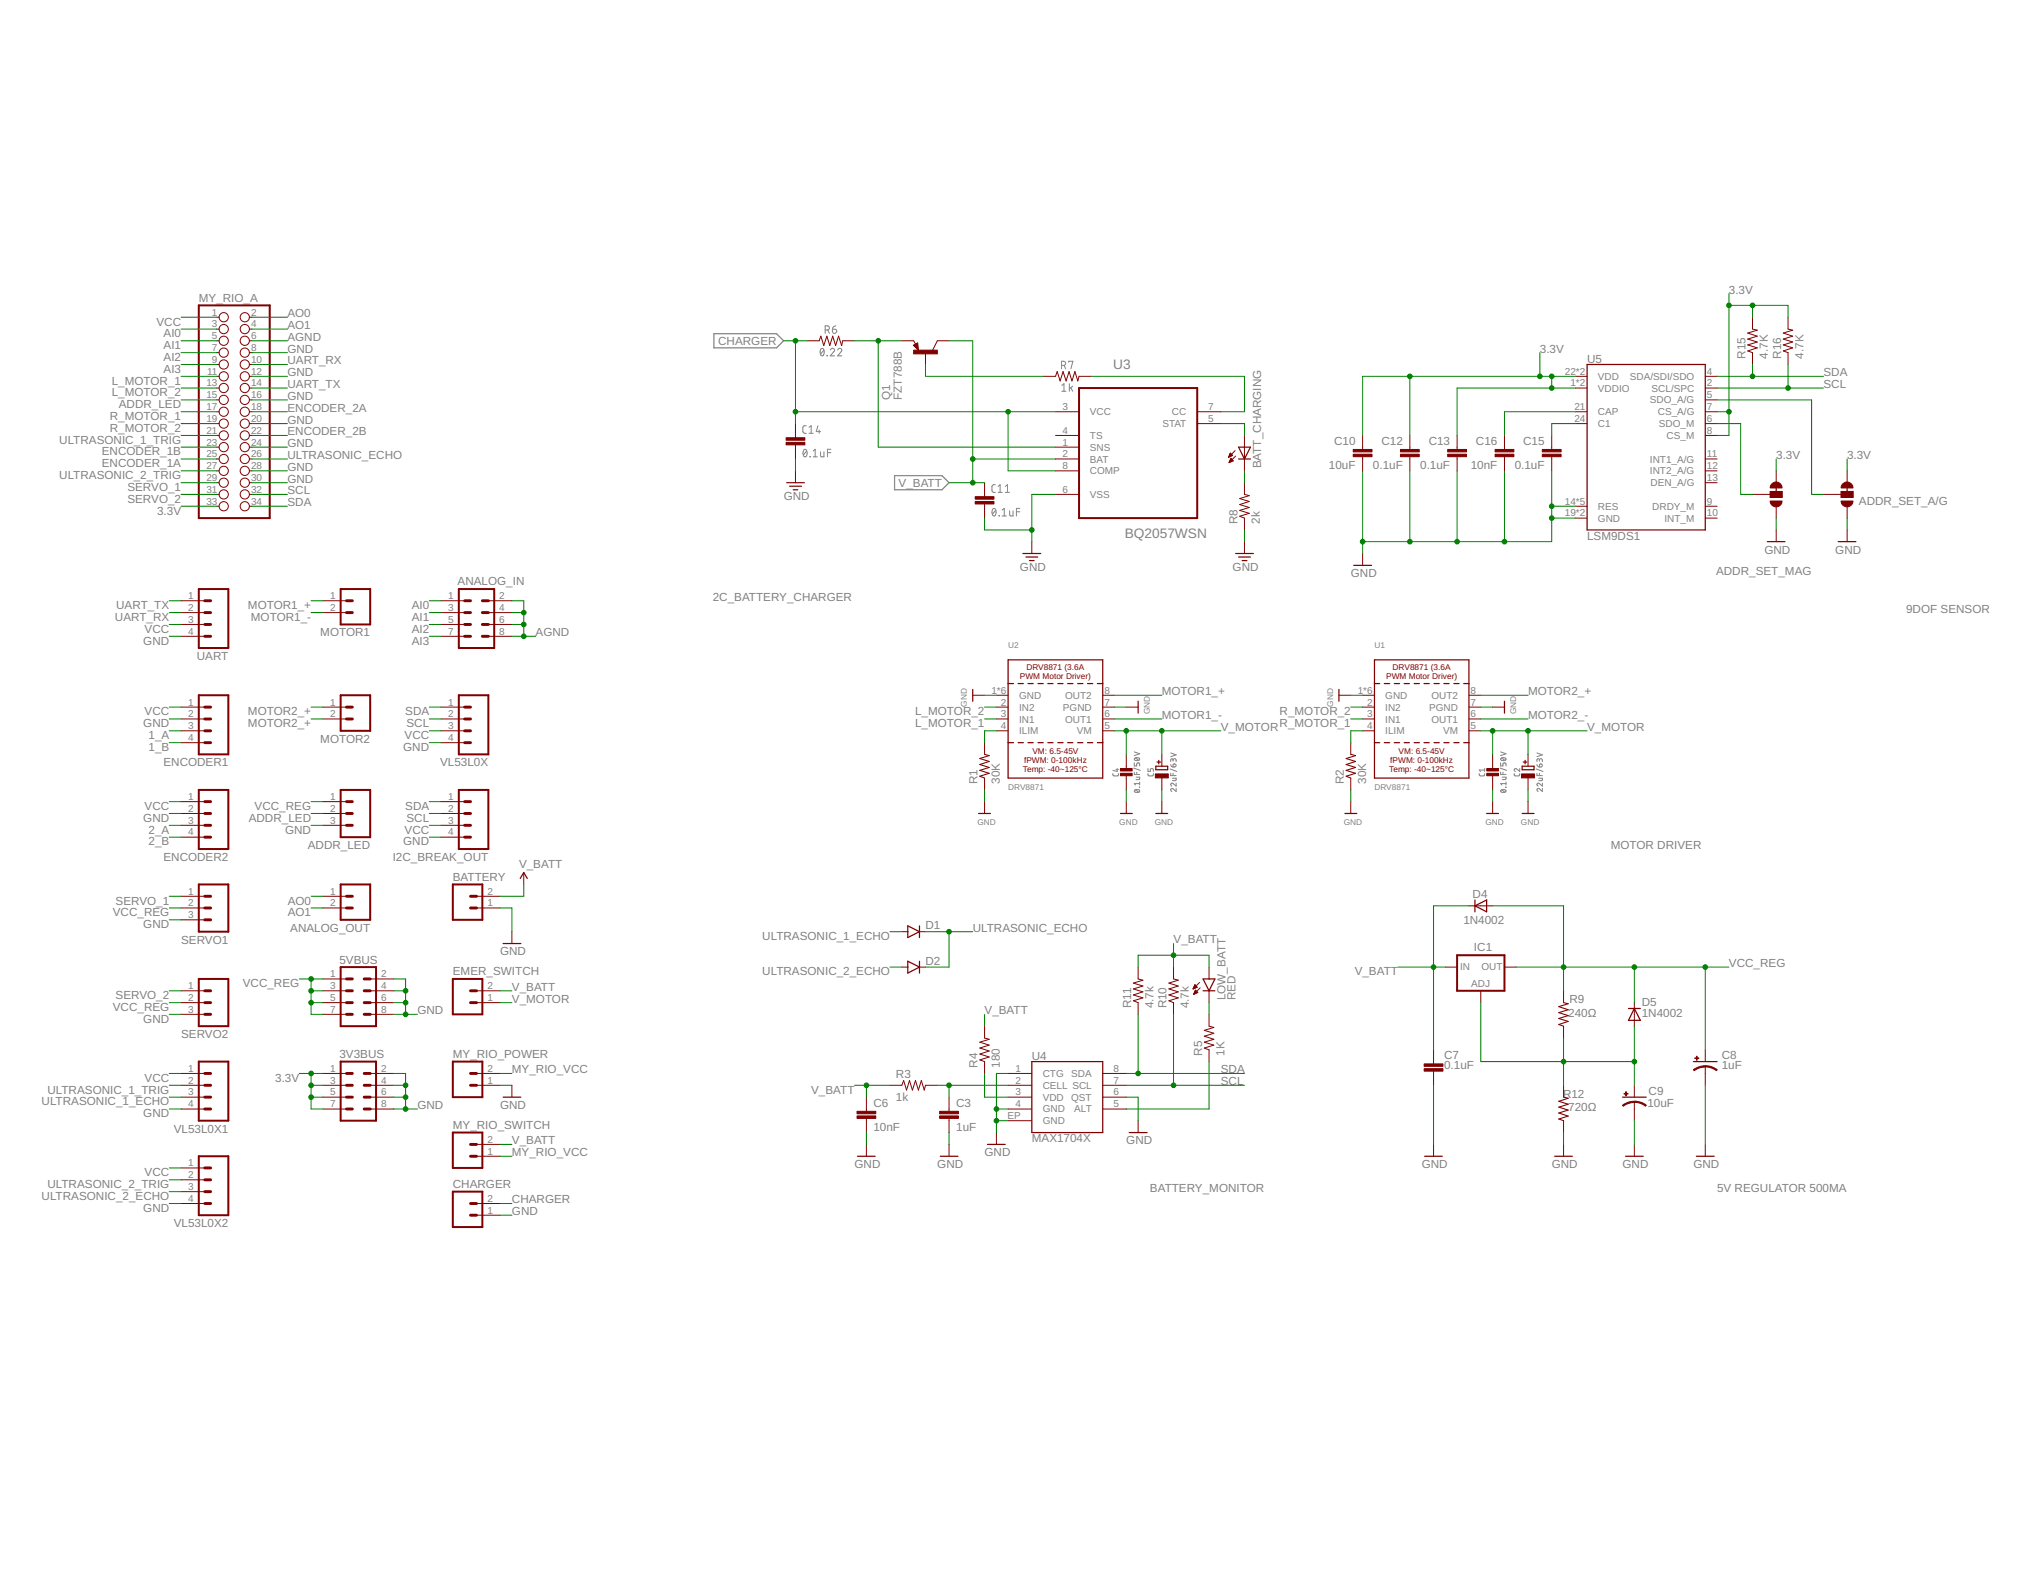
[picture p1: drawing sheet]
<svg xmlns="http://www.w3.org/2000/svg" width="279mm" height="216mm" viewBox="0 0 279 216" stroke-linecap="round" stroke-linejoin="round" font-family="sans-serif">
<g fill="none" stroke="#808080" stroke-width=".14">
<path d="M110.9 58.5l-.3 .1-.2 .2 .1 .7 .4 .1M111.3 59.6h.6M111.3 58.8l.3-.3v1.1M112.5 58.5l-.2 .9h.6M112.7 59.1v.5M112.9 48l.2-.1a.63 .63 0 0 1 0 1 .66 .66 0 0 1-.2-.9zM113.3 48.1l-.4 .6M113.5 45.4h.3a.29 .29 0 0 0 .3-.3 .29 .29 0 0 0-.3-.3h-.3v1M113.8 48.9h.1M113.9 45.4l.2 .4M114.2 48.1a.28 .28 0 0 1 .4-.2 .28 .28 0 0 1 .1 .5l-.5 .5h.6M114.5 45.3h.4a.29 .29 0 0 1 .2 .3 .29 .29 0 0 1-.3 .2 .29 .29 0 0 1-.3-.2z"/>
<path d="M115 44.8a.47 .47 0 0 0-.5 .5M115.2 48.1a.28 .28 0 0 1 .4-.2 .28 .28 0 0 1 .1 .5l-.5 .5h.6M146 50.2h.5a.29 .29 0 0 0 .1-.3 .29 .29 0 0 0-.3-.2h-.3v1M146.1 53l.3-.2v1M146.1 53.8h.5M146.4 50.2l.2 .5M147 49.8v-.1h.6l-.3 1M147.1 52.8v1M147.3 53.3l.3 .5M147.6 53.1l-.5 .4M110.6 61.8h.1a.6 .6 0 0 1 0 1 .66 .66 0 0 1-.1-1zM111 62l-.5 .6"/>
<path d="M111.4 62.8h.1zM111.9 62.8h.5M111.9 62l.2-.2v1M112.9 62.1v.6l.2 .1h.2v-.7M113.8 62.3h.5M114.3 61.8h-.5v1M136.6 70l.2-.1a.63 .63 0 0 1 0 1.1 .64 .64 0 0 1-.2-1zM136.9 66.7h-.3l-.1 .2v.7l.4 .1M137 70.1l-.5 .6M137.3 67.7h.6M137.3 66.9l.3-.2v1M137.4 70.9l.1 .1z"/>
<path d="M137.9 71h.6M137.9 70.1l.3-.2v1.1M138.3 67.7h.6M138.3 66.9l.3-.2v1M138.9 70.3v.5l.2 .2h.3v-.7M139.8 70.4h.5M140.3 69.9h-.5v1.1M153.1 106.4v.2l.2 .1h.5l.1-.3M153.5 105.8h.4M153.7 105.7v.4l-.6-.2M156 105.6l.9 .3M156 104.9v.4h.4v-.3l.1-.1 .3 .1v.3"/>
<path d="M156 106.2v.3h.8M156 103.4l.8 .3-.8 .2M156.1 108.7a.4 .4 0 0 1 .4-.1 .4 .4 0 0 1 .3 .3 .4 .4 0 0 1-.4 .1 .4 .4 0 0 1-.3-.3zM156.1 104.3a.4 .4 0 0 1 .4-.1 .4 .4 0 0 1 .3 .3 .4 .4 0 0 1-.4 .1 .4 .4 0 0 1-.3-.3zM156.2 108.6l.4 .3M156.2 104.2l.4 .4M156.3 106.9h.5l-.1 .3h-.4M156.4 106.2v.3M156.7 108.3h.1M156.8 107.5v.4M156.8 107.8h-.8l.2 .1M157.9 106.4v.2l.2 .1h.5l.1-.3"/>
<path d="M157.9 105.7v.4h.3l.1-.3 .1-.1 .2 .1 .1 .3M161 105.7l.9 .4M161.1 105.1v.3l.3 .1M161.1 106.3v.4h.7M161.1 103.5l.7 .3-.7 .3M161.3 107h.5l-.1 .3-.4 .1M161.4 104.5a.21 .21 0 0 1 .2-.2 .21 .21 0 0 1 .2 .2v.2M161.4 104.7v-.3l-.2-.1-.1 .1v.3M161.4 106.3v.4M161.4 105.1a.21 .21 0 0 1 .4 .1 .21 .21 0 0 1-.2 .3h-.2zM161.8 108.4v.4l-.4-.3a.2 .2 0 0 0-.3 .1 .2 .2 0 0 0 .1 .2M161.8 107.7v.4l-.4-.3a.2 .2 0 0 0-.3 0 .2 .2 0 0 0 .1 .3"/>
<path d="M203.5 106.4v.2l.2 .1h.5v-.3M204.2 105.7v.4M204.2 105.9h-.7l.2 .2M206.4 105.6l.9 .3M206.4 104.9v.4h.4v-.3l.1-.1 .3 .1v.3M206.4 106.2v.3h.8M206.4 103.4l.8 .3-.8 .2M206.5 108.7a.4 .4 0 0 1 .4-.1 .4 .4 0 0 1 .3 .3 .4 .4 0 0 1-.4 .1 .4 .4 0 0 1-.3-.3zM206.5 104.3a.4 .4 0 0 1 .4-.1 .4 .4 0 0 1 .3 .3 .4 .4 0 0 1-.4 .1 .4 .4 0 0 1-.3-.3zM206.6 108.6l.4 .3M206.6 104.2l.4 .4M206.7 106.9h.5l-.1 .3h-.4"/>
<path d="M206.8 106.2v.3M207.1 108.3h.1M207.2 107.8h-.8l.2 .1M207.2 107.5v.4M208.3 106.4v.2l.2 .1h.5l.1-.3M209.1 105.7v.4l-.5-.4a.2 .2 0 0 0-.3 .1 .2 .2 0 0 0 .2 .3M211.3 105.7l1 .4M211.4 105.1l.1 .3 .3 .1M211.4 106.3v.4h.8M211.4 103.5l.8 .3-.8 .3M211.7 107h.5v.3l-.5 .1M211.8 104.5v-.1a.2 .2 0 0 1 .2-.1 .2 .2 0 0 1 .2 .2v.2"/>
<path d="M211.8 104.7v-.3l-.2-.1-.1 .1-.1 .3M211.8 106.3v.4M211.8 105.1a.21 .21 0 0 1 .3 .1 .21 .21 0 0 1-.1 .3h-.2zM212.2 108.4v.4l-.4-.3a.21 .21 0 0 0-.4 0 .21 .21 0 0 0 .2 .3M212.2 107.7v.4l-.4-.3a.2 .2 0 0 0-.4 0 .2 .2 0 0 0 .2 .3"/>
</g>
<path d="M98.2 45.9h8.6l1 1-1 .9h-8.6zM123.1 65.4h6.5l1 1-1 1h-6.5z" fill="none" stroke="#808080" stroke-width=".17"/>
<g fill="none" stroke="#800000" stroke-width=".28">
<path d="M27.3 42h9.8v29.2h-9.8zM148.4 53.4h16.3v17.8h-16.3zM27.3 81h4.1v8.1h-4.1zM27.3 95.6h4.1v8.1h-4.1zM46.9 95.6h4v4.9h-4zM46.9 81h4v4.9h-4zM63.1 95.6h4.1v8.1h-4.1zM63.1 81h4.9v8.1h-4.9zM27.3 108.6h4.1v8.2h-4.1zM46.9 108.6h4v6.5h-4zM63.1 108.6h4.1v8.2h-4.1zM27.3 121.6h4.1v6.5h-4.1z"/>
<path d="M27.3 134.6h4.1v6.5h-4.1zM46.9 121.6h4v4.9h-4zM46.9 133h4.8v8.1h-4.8zM62.3 121.6h4.1v4.9h-4.1zM62.3 134.6h4.1v4.9h-4.1zM200.4 131.4h6.6v4.8h-6.6zM27.3 146h4.1v8.1h-4.1zM27.3 159h4.1v8.1h-4.1zM46.9 146h4.8v8.1h-4.8zM62.3 146h4.1v4.9h-4.1zM62.3 155.7h4.1v4.9h-4.1zM62.3 163.9h4.1v4.8h-4.1z"/>
</g>
<g fill="none" stroke="#800000" stroke-width=".14">
<path d="M29.8 43.6h.3M29.8 45.3h.3M29.8 46.9h.3M29.8 48.5h.3M29.8 50.1h.3M29.8 51.8h.3M29.8 53.4h.3M29.8 55h.3M29.8 56.6h.3M29.8 58.3h.3M29.8 59.9h.3M34.3 43.6h.4"/>
<path d="M34.3 45.3h.4M34.3 46.9h.4M34.3 48.5h.4M34.3 50.1h.4M34.3 51.8h.4M34.3 53.4h.4M34.3 55h.4M34.3 56.6h.4M34.3 58.3h.4M34.3 59.9h.4M109.4 58.3v1.9M111.1 46.9h1.6l.2-.7 .4 1.3 .4-1.3 .5 1.3 .4-1.3 .4 1.3 .4-1.3 .4 1.3 .1-.6h1.7"/>
<path d="M124.1 46.9h1.6l.3 .4M125.6 47.5l.6-.3 .2 1zM127.3 48.5v1.6M130.6 46.9h-1.7l-.6 1.3M143.6 51.8h1.6l.2-.7 .4 1.3 .4-1.3 .5 1.3 .4-1.3 .4 1.3 .4-1.3 .4 1.3 .1-.6h1.7M145.2 56.6h3.2M145.2 59.9h3.2M164.7 56.6h3.3M164.7 58.3h3.3M171.2 59.9v4.8M187.5 59.9v1.9M194 59.9v1.9"/>
<path d="M200.4 59.9v1.9M207 59.9v1.9M213.5 59.9v1.9M216.7 51.8h1.6M216.7 53.4h1.6M216.7 56.6h1.6M216.7 58.3h1.6M234.6 51.8h1.6M234.6 53.4h1.6M234.6 55h1.6M234.6 56.6h1.6M234.6 58.3h1.6"/>
<path d="M234.6 59.9h1.6M241.1 43.6v1.7l.6 .1-1.3 .4 1.3 .4-1.3 .4 1.3 .4-1.3 .4 1.3 .4-1.3 .5 .7 .2v1.6M246 43.6v1.7l.6 .1-1.3 .4 1.3 .4-1.3 .4 1.3 .4-1.3 .4 1.3 .4-1.3 .5 .7 .2v1.6M29.8 61.5h.3M29.8 63.1h.3M29.8 64.7h.3M29.8 66.4h.3M29.8 68h.3M29.8 69.6h.3M34.3 61.5h.4M34.3 63.1h.4M34.3 64.7h.4"/>
<path d="M34.3 66.4h.4M34.3 68h.4M34.3 69.6h.4M109.4 61.2v1.9M109.4 64.7v1.7M135.4 66.4v1.9M135.4 69.3v1.9M141.9 74.5v1.6M145.2 61.5h3.2M145.2 63.1h3.2M145.2 64.7h3.2M145.2 68h3.2"/>
<path d="M169 62.9h.1M169 62.8h.2M169.1 62.7h.3M169.1 62.7h.4M169.1 63.6h.1M169.1 62.6h.4M169.1 63.5h.2M169.2 62.5h.3M169.2 63.5h.3M169.2 62.5h.2M169.2 63.4h.4M169.2 62.4h.1"/>
<path d="M169.2 63.3h.4M169.2 62.3l.4 .3-.6 .3zM169.2 62.3h.1M169.2 63.2h.3M169.3 63.2h.2M169.3 63.1h.1M169.3 63l-.2 .6M169.3 63l.4 .4-.6 .2M169.9 62l-.9 .9M170 62.7l-.9 .9M171.2 66.4v1.6l.7 .2-1.4 .4 1.4 .4-1.4 .4 1.4 .4-1.4 .4 1.4 .4-1.4 .4 .7 .2v1.7M171.2 74.5v1.6"/>
<path d="M187.5 62.8v1.9M187.5 76.1v1.6M194 62.8v1.9M200.4 62.8v1.9M207 62.8v1.9M213.5 62.8v1.9M216.7 69.6h1.6M216.7 71.2h1.6M234.6 63.1h1.6M234.6 64.7h1.6M234.6 66.4h1.6M234.6 69.6h1.6"/>
<path d="M234.6 71.2h1.6M241.1 68h2.4M243.5 67.6h1.7v.8h-1.7zM244.3 64.7v1.7M244.3 69.6v1.6M244.3 72.9v1.6M250.8 68h2.5M253.3 67.6h1.6v.8h-1.6zM254.1 64.7v1.7M254.1 69.6v1.6M254.1 72.9v1.6M24.9 97.2h3.3"/>
<path d="M24.9 98.9h3.3M24.9 82.6h3.3M24.9 84.2h3.3M24.9 85.9h3.3M24.9 87.5h3.3M44.4 97.2h3.3M44.4 98.9h3.3M44.4 82.6h3.3M44.4 84.2h3.3M60.7 97.2h3.2M60.7 98.9h3.2M60.7 82.6h3.2"/>
<path d="M60.7 84.2h3.2M60.7 85.9h3.2M60.7 87.5h3.2M67.2 82.6h3.2M67.2 84.2h3.2M67.2 85.9h3.2M67.2 87.5h3.2M133.8 95.6h1.6M137.1 95.6h1.6M137.1 97.2h1.6M137.1 98.9h1.6M151.7 95.6h1.6"/>
<path d="M151.7 97.2h1.6M151.7 98.9h1.6M154.9 97.2h1.7M184.2 95.6h1.6M187.5 95.6h1.6M187.5 97.2h1.6M187.5 98.9h1.6M202.1 95.6h1.6M202.1 97.2h1.6M202.1 98.9h1.6M205.3 97.2h1.7M24.9 100.5h3.3"/>
<path d="M24.9 102.1h3.3M24.9 110.2h3.3M24.9 111.9h3.3M24.9 113.5h3.3M24.9 115.1h3.3M44.4 110.2h3.3M44.4 111.9h3.3M44.4 113.5h3.3M60.7 100.5h3.2M60.7 102.1h3.2M60.7 110.2h3.2M60.7 111.9h3.2"/>
<path d="M60.7 113.5h3.2M60.7 115.1h3.2M72.1 120v1.6M135.4 102.1v1.6M135.4 107v1.6M135.4 110.2v1.7M137.1 100.5h1.6M151.7 100.5h1.6M154.9 103.7v2.2M154.9 106.5v2.1M154.9 110.2v1.7M159.8 103.7v1.7"/>
<path d="M159.8 107v1.6M159.8 110.2v1.7M185.8 102.1v1.6M185.8 107v1.6M185.8 110.2v1.7M187.5 100.5h1.6M202.1 100.5h1.6M205.3 103.7v2.2M205.3 106.5v2.1M205.3 110.2v1.7M210.2 103.7v1.7M210.2 107v1.6"/>
<path d="M210.2 110.2v1.7M24.9 124.9h3.3M24.9 123.3h3.3M24.9 137.9h3.3M24.9 136.2h3.3M24.9 126.5h3.3M24.9 139.5h3.3M44.4 124.9h3.3M44.4 123.3h3.3M44.4 137.9h3.3M44.4 136.2h3.3M44.4 139.5h3.3"/>
<path d="M44.4 134.6h3.3M50.9 137.9h3.3M50.9 136.2h3.3M50.9 139.5h3.3M50.9 134.6h3.3M65.6 124.9h3.2M65.6 123.3h3.2M65.6 137.9h3.2M65.6 136.2h3.2M70.4 128.1v1.7M124.1 128.1h.8M124.1 133h.8"/>
<path d="M126.5 128.1h.8M126.5 133h.8M156.6 133v1.6l.6 .2-1.3 .4 1.3 .4-1.3 .4 1.3 .4-1.3 .4 1.3 .4-1.3 .4 .7 .3v1.6M161.4 133v1.6l.7 .2-1.3 .4 1.3 .4-1.3 .4 1.3 .4-1.3 .4 1.3 .4-1.3 .4 .6 .3v1.6M164.1 136h.1M164.2 135.9h.1M164.2 135.8h.3M164.2 135.8h.4M164.2 136.7h.1M164.3 135.7h.4M164.3 136.6h.1M164.3 135.7h.3"/>
<path d="M164.3 136.6h.3M164.3 135.6h.2M164.3 136.5h.4M164.3 135.5h.2M164.3 136.4h.4M164.4 135.4h.1M164.4 136.4h.3M164.4 135.4l-.3 .6M164.4 135.4l.3 .4-.6 .2M164.4 136.3h.2M164.4 136.2h.1M164.4 136.2l.4 .3-.6 .2z"/>
<path d="M165 135.1l-.9 .9M165.1 135.8l-.9 .9M166.3 133v1.6M166.3 136.2v1.7M166.3 139.5v1.6l.7 .2-1.3 .4 1.3 .4-1.3 .4 1.3 .4-1.3 .4 1.3 .4-1.3 .4 .6 .3v1.6M198.8 133h1.6M202.1 124.6h3.2M203.7 136.2v1.7M207 133h1.6M215.1 136.2v1.7M224.8 137.9v3.2M24.9 149.2h3.3"/>
<path d="M24.9 147.6h3.3M24.9 150.9h3.3M24.9 152.5h3.3M44.4 149.2h3.3M44.4 147.6h3.3M44.4 150.9h3.3M44.4 152.5h3.3M50.9 149.2h3.3M50.9 147.6h3.3M50.9 150.9h3.3M50.9 152.5h3.3M65.6 149.2h3.2"/>
<path d="M65.6 147.6h3.2M65.6 159h3.2M65.6 157.4h3.2M70.4 149.2v1.7M119.2 150.9v1.9M119.2 153.8v1.9M119.2 157.4v1.6M122.4 149.2h1.7l.2-.6 .4 1.3 .4-1.3 .4 1.3 .4-1.3 .4 1.3 .4-1.3 .4 1.3 .2-.7h1.6M130.6 150.9v1.9M130.6 153.8v1.9M130.6 157.4v1.6M135.4 141.1v1.6l.7 .2-1.3 .4 1.3 .4-1.3 .4 1.3 .4-1.3 .4 1.3 .5-1.3 .4 .6 .2v1.6"/>
<path d="M137.1 155.7v1.7M138.7 149.2h3.2M138.7 147.6h3.2M138.7 150.9h3.2M138.7 152.5h3.2M138.7 154.1h3.2M151.7 149.2h3.2M151.7 147.6h3.2M151.7 150.9h3.2M151.7 152.5h3.2M156.6 154.1v1.6M197.2 144.4v1.9"/>
<path d="M197.2 147.3v1.9M197.2 157.4v1.6M215.1 141.1v1.6M215.1 149.2v1.7M215.1 154.1v1.6M215.1 157.4v1.6M224.8 149.2v1.7M224.8 151.5v2.6M224.8 157.4v1.6M234.6 144.4v1.6M234.6 146.6v2.6M234.6 157.4v1.6"/>
<path d="M24.9 165.5h3.3M24.9 160.6h3.3M24.9 162.2h3.3M24.9 163.9h3.3M65.6 167.1h3.2M65.6 165.5h3.2"/>
<circle cx="30.8" cy="55" r=".64"/>
<circle cx="30.8" cy="58.3" r=".64"/>
<circle cx="30.8" cy="46.9" r=".64"/>
<circle cx="30.8" cy="50.1" r=".64"/>
<circle cx="30.8" cy="51.8" r=".64"/>
<circle cx="30.8" cy="48.5" r=".64"/>
<circle cx="30.8" cy="45.3" r=".64"/>
<circle cx="30.8" cy="43.6" r=".64"/>
<circle cx="30.8" cy="53.4" r=".64"/>
<circle cx="30.8" cy="56.6" r=".64"/>
<circle cx="30.8" cy="59.9" r=".64"/>
<circle cx="33.7" cy="56.6" r=".64"/>
<circle cx="33.7" cy="59.9" r=".64"/>
<circle cx="33.7" cy="43.6" r=".64"/>
<circle cx="33.7" cy="46.9" r=".64"/>
<circle cx="33.7" cy="48.5" r=".64"/>
<circle cx="33.7" cy="50.1" r=".64"/>
<circle cx="33.7" cy="51.8" r=".64"/>
<circle cx="33.7" cy="53.4" r=".64"/>
<circle cx="33.7" cy="55" r=".64"/>
<circle cx="33.7" cy="45.3" r=".64"/>
<circle cx="33.7" cy="58.3" r=".64"/>
<circle cx="30.8" cy="66.4" r=".64"/>
<circle cx="30.8" cy="69.6" r=".64"/>
<circle cx="30.8" cy="68" r=".64"/>
<circle cx="30.8" cy="63.1" r=".64"/>
<circle cx="30.8" cy="64.7" r=".64"/>
<circle cx="30.8" cy="61.5" r=".64"/>
<circle cx="33.7" cy="64.7" r=".64"/>
<circle cx="33.7" cy="63.1" r=".64"/>
<circle cx="33.7" cy="66.4" r=".64"/>
<circle cx="33.7" cy="68" r=".64"/>
<circle cx="33.7" cy="69.6" r=".64"/>
<circle cx="33.7" cy="61.5" r=".64"/>
</g>
<g fill="none" stroke="#800000" stroke-width=".17">
<path d="M126.2 47.3l-.4 .2 .5 .5-.1-.7-.3 .2 .2 .3v-.3M218.3 50.1h16.3v22.8h-16.3zM108.2 66.4h2.5M108.6 66.9h1.7M109.1 67.4h.6M140.7 76.1h2.5M141.1 76.6h1.6M141.6 77.1h.7M170 76.1h2.4M170.4 61.5h1.6l-.8 1.6zM170.4 63.1h1.6M170.4 76.6h1.6"/>
<path d="M170.9 77.1h.6M186.2 77.7h2.5M243.1 74.5h2.5M244.3 66.4v1.6M252.9 74.5h2.4M254.1 66.4v1.6M133.8 94.8v1.6M138.7 94h.7M138.7 90.7h13v16.3h-13zM140.1 94h.7M141.4 94h.7M142.8 94h.7"/>
<path d="M144.1 94h.8M145.5 94h.7M146.9 94h.7M148.3 94h.7M149.6 94h.7M151 94h.7M156.6 96.4v1.7M184.2 94.8v1.6M189.1 94h.7M189.1 90.7h13v16.3h-13zM190.4 94h.8M191.8 94h.7"/>
<path d="M193.2 94h.7M194.5 94h.8M195.9 94h.7M197.3 94h.7M198.6 94h.7M200 94h.7M201.4 94h.7M207 96.4v1.7M134.6 111.9h1.6M138.7 102.1h.7M140.1 102.1h.7M141.4 102.1h.7"/>
<path d="M142.8 102.1h.7M144.1 102.1h.8M145.5 102.1h.7M146.9 102.1h.7M148.3 102.1h.7M149.6 102.1h.7M151 102.1h.7M154.1 111.9h1.7M159 105.4h1.6v.5h-1.6zM159 111.9h1.6M159.2 104.8h.5M159.4 104.6v.5"/>
<path d="M185 111.9h1.6M189.1 102.1h.7M190.4 102.1h.8M191.8 102.1h.7M193.2 102.1h.7M194.5 102.1h.8M195.9 102.1h.7M197.3 102.1h.7M198.6 102.1h.7M200 102.1h.7M201.4 102.1h.7M204.5 111.9h1.6"/>
<path d="M209.4 105.4h1.6v.5h-1.6zM209.4 111.9h1.6M209.5 104.8h.5M209.8 104.6v.5M69.2 129.8h2.4M71.6 120.8l.5-.8 .4 .8M124.9 127.3l1.6 .8-1.6 .8zM124.9 132.2l1.6 .8-1.6 .8zM126.5 127.3v1.6M126.5 132.2v1.6M165.5 134.6h1.6l-.8 1.6zM165.5 136.2h1.6"/>
<path d="M202.9 124.6l1.6-.8v1.6zM202.9 123.8v1.6M224 138.7h1.7M224.8 138.7l.9 1.6h-1.7zM69.2 150.9h2.4M118 159h2.4M129.3 159h2.5M135.8 157.4h2.5M141.9 146h9.8v9.7h-9.8zM155.3 155.7h2.5M196 159h2.4M213.9 159h2.4"/>
<path d="M223.2 150.9h3.3M223.6 159h2.5M233 146h3.2M233.4 159h2.4"/>
</g>
<g fill="#800000" stroke="#800000" stroke-width=".14">
<path d="M154.1 106.3h1.6v.4h-1.6z"/>
<path d="M154.1 105.7h1.6v.3h-1.6z"/>
<path d="M158.9 106.4h1.8v.6h-1.8z"/>
<path d="M204.5 106.3h1.6v.4h-1.6z"/>
<path d="M204.5 105.7h1.6v.3h-1.6z"/>
<path d="M209.3 106.4h1.8v.6h-1.8z"/>
<path d="M125.7 48.2h3.2v.5h-3.2z"/>
<path d="M134.2 69h2.5v.3h-2.5z"/>
<path d="M134.2 68.3h2.5v.3h-2.5z"/>
<path d="M108.1 60.8h2.6v.4h-2.6z"/>
<path d="M108.1 60.2h2.6v.3h-2.6z"/>
<path d="M129.3 153.5h2.5v.3h-2.5z"/>
<path d="M129.3 152.8h2.5v.4h-2.5z"/>
<path d="M117.9 153.5h2.6v.3h-2.6z"/>
<path d="M117.9 152.8h2.6v.4h-2.6z"/>
<path d="M195.9 147h2.6v.3h-2.6z"/>
<path d="M195.9 146.3h2.6v.3h-2.6z"/>
<path d="M233.2 145.5h.5v.1h-.5z"/>
<path d="M233.4 145.2h.1v.6h-.1z"/>
<path d="M223.4 150.4h.6v.1h-.6z"/>
<path d="M223.6 150.1h.1v.6h-.1z"/>
<path d="M186.2 62.5h2.5v.3h-2.5z"/>
<path d="M186.2 61.8h2.5v.3h-2.5z"/>
<path d="M192.7 62.5h2.5v.3h-2.5z"/>
<path d="M192.7 61.8h2.5v.3h-2.5z"/>
<path d="M199.2 62.5h2.5v.3h-2.5z"/>
<path d="M199.2 61.8h2.5v.3h-2.5z"/>
<path d="M212.2 62.5h2.6v.3h-2.6z"/>
<path d="M212.2 61.8h2.6v.3h-2.6z"/>
<path d="M205.7 62.5h2.6v.3h-2.6z"/>
<path d="M205.7 61.8h2.6v.3h-2.6z"/>
<path d="M253.3 67.6h1.6v.8h-1.6z"/>
<path d="M243.5 67.6h1.7v.8h-1.7z"/>
</g>
<path d="M135.4 103.7l.7 .2-1.3 .4 1.3 .4-1.3 .4 1.3 .4-1.3 .4 1.3 .4-1.3 .4 .6 .3M185.8 103.7l.7 .2-1.3 .4 1.3 .4-1.3 .4 1.3 .4-1.3 .4 1.3 .4-1.3 .4 .6 .3M215.1 137.9l.6 .1-1.3 .4 1.3 .5-1.3 .4 1.3 .4-1.3 .4 1.3 .4-1.3 .4 .7 .2M215.1 150.9l.6 .1-1.3 .4 1.3 .4-1.3 .5 1.3 .4-1.3 .4 1.3 .4-1.3 .4 .7 .2" fill="none" stroke="#800000" stroke-width=".15"/>
<g fill="none" stroke="#800000" stroke-width=".4">
<path d="M28.2 98.9h.8M28.2 97.2h.8M28.2 85.9h.8M28.2 84.2h.8M28.2 82.6h.8M28.2 87.5h.8M47.7 98.9h.8M47.7 97.2h.8M47.7 84.2h.8M47.7 82.6h.8M63.9 98.9h.8M63.9 97.2h.8"/>
<path d="M63.9 85.9h.8M63.9 84.2h.8M63.9 82.6h.8M63.9 87.5h.8M66.4 85.9h.8M66.4 84.2h.8M66.4 82.6h.8M66.4 87.5h.8M28.2 100.5h.8M28.2 102.1h.8M28.2 113.5h.8M28.2 111.9h.8"/>
<path d="M28.2 110.2h.8M28.2 115.1h.8M47.7 113.5h.8M47.7 111.9h.8M47.7 110.2h.8M63.9 100.5h.8M63.9 102.1h.8M63.9 113.5h.8M63.9 111.9h.8M63.9 110.2h.8M63.9 115.1h.8M28.2 123.3h.8"/>
<path d="M28.2 124.9h.8M28.2 136.2h.8M28.2 137.9h.8M28.2 126.5h.8M28.2 139.5h.8M47.7 123.3h.8M47.7 124.9h.8M47.7 136.2h.8M47.7 137.9h.8M47.7 139.5h.8M47.7 134.6h.8M50.1 136.2h.8"/>
<path d="M50.1 137.9h.8M50.1 139.5h.8M50.1 134.6h.8M64.7 123.3h.9M64.7 124.9h.9M64.7 136.2h.9M64.7 137.9h.9M28.2 147.6h.8M28.2 149.2h.8M28.2 150.9h.8M28.2 152.5h.8M47.7 147.6h.8"/>
<path d="M47.7 149.2h.8M47.7 150.9h.8M47.7 152.5h.8M50.1 147.6h.8M50.1 149.2h.8M50.1 150.9h.8M50.1 152.5h.8M64.7 147.6h.9M64.7 149.2h.9M64.7 157.4h.9M64.7 159h.9M28.2 165.5h.8"/>
<path d="M28.2 163.9h.8M28.2 162.2h.8M28.2 160.6h.8M64.7 165.5h.9M64.7 167.1h.9"/>
</g>
<g fill="#800000" stroke="#800000" stroke-width=".14">
<path d="M234.6 146.6a2.48 2.48 0 0 1 1.6 .5l-.1 .1a2.68 2.68 0 0 0-1.5-.5z" fill-rule="evenodd"/>
<path d="M233 147.1a2.6 2.6 0 0 1 1.6-.5v.1a2.48 2.48 0 0 0-1.5 .5z" fill-rule="evenodd"/>
<path d="M224.8 151.4h.3a2.45 2.45 0 0 1 1.4 .6l-.1 .1a2.34 2.34 0 0 0-1.6-.5z" fill-rule="evenodd"/>
<path d="M223.2 152a2.6 2.6 0 0 1 1.6-.6v.2a2.69 2.69 0 0 0-1.5 .5z" fill-rule="evenodd"/>
<path d="M253.5 66.6a.82 .82 0 0 1 .9-.3 .82 .82 0 0 1 .5 .8h-1.6z" fill-rule="evenodd"/>
<path d="M253.3 68.9h1.6a.81 .81 0 0 1-.8 .8 .81 .81 0 0 1-.8-.8z" fill-rule="evenodd"/>
<path d="M243.7 66.6a.81 .81 0 0 1 .9-.3 .81 .81 0 0 1 .6 .8h-1.7z" fill-rule="evenodd"/>
<path d="M243.5 68.9h1.7a.81 .81 0 0 1-.9 .8 .81 .81 0 0 1-.8-.8z" fill-rule="evenodd"/>
</g>
<g fill="none" stroke="#008000" stroke-width=".14">
<path d="M24.9 43.6h4.9M24.9 45.3h4.9M24.9 46.9h4.9M24.9 50.1h4.9M24.9 53.4h4.9M24.9 56.6h4.9M24.9 59.9h4.9M24.9 48.5h4.9M24.9 51.8h4.9M24.9 55h4.9M24.9 58.3h4.9M34.7 43.6h4.8"/>
<path d="M34.7 45.3h4.8M34.7 46.9h4.8M34.7 50.1h4.8M34.7 53.4h4.8M34.7 56.6h4.8M34.7 59.9h4.8M34.7 48.5h4.8M34.7 51.8h4.8M34.7 55h4.8M34.7 58.3h4.8M107.8 46.9h3.3M109.4 56.6h35.8"/>
<path d="M109.4 46.9v11.4M117.6 46.9h6.5M120.8 46.9v14.6h24.4M127.3 50.1v1.7h16.3M130.6 46.9h3.2v19.5M138.7 56.6v8.1h6.5M150.1 51.8h21.1v4.8h-3.2M168 58.3h3.2v1.6M194 51.8v8.1M211.8 48.5v3.3M213.5 51.8v1.6M216.7 53.4h-16.3v6.5"/>
<path d="M216.7 56.6h-9.7v3.3M216.7 51.8h-29.2v8.1M216.7 58.3h-3.2v1.6M236.2 53.4h14.6M236.2 56.6h1.6M236.2 58.3h3.3v9.7h1.6M236.2 55h13v13h1.6M236.2 51.8h14.6M237.8 40.4v19.5h-1.6M237.8 42h8.2v1.6M241.1 42v1.6M241.1 50.1v1.7"/>
<path d="M246 50.1v3.3M24.9 64.7h4.9M24.9 68h4.9M24.9 61.5h4.9M24.9 63.1h4.9M24.9 66.4h4.9M24.9 69.6h4.9M34.7 64.7h4.8M34.7 68h4.8M34.7 61.5h4.8M34.7 63.1h4.8M34.7 66.4h4.8"/>
<path d="M34.7 69.6h4.8M109.4 63.1v1.6M130.6 66.4h4.8M133.8 63.1h11.4M135.4 71.2v1.7h6.5M145.2 68h-3.3v6.5M171.2 64.7v1.7M171.2 72.9v1.6M187.5 64.7v11.4M194 64.7v9.8M200.4 64.7v9.8M207 64.7v9.8"/>
<path d="M213.5 69.6h3.2M213.5 64.7v9.8h-26M213.5 71.2h3.2M244.3 63.1v1.6M244.3 71.2v1.7M254.1 63.1v1.6M254.1 71.2v1.7M23.3 82.6h1.6M23.3 84.2h1.6M23.3 85.9h1.6M23.3 87.5h1.6M23.3 98.9h1.6"/>
<path d="M23.3 97.2h1.6M42.8 82.6h1.6M42.8 84.2h1.6M42.8 98.9h1.6M42.8 97.2h1.6M59.1 82.6h1.6M59.1 84.2h1.6M59.1 85.9h1.6M59.1 87.5h1.6M59.1 98.9h1.6M59.1 97.2h1.6M70.4 82.6h1.7v4.9"/>
<path d="M70.4 84.2h1.7M70.4 85.9h1.7M70.4 87.5h3.3M135.4 98.9h1.7M135.4 97.2h1.7M135.4 95.6h1.7M153.3 98.9h6.5M153.3 97.2h1.6M153.3 95.6h6.5M185.8 98.9h1.7M185.8 97.2h1.7M185.8 95.6h1.7"/>
<path d="M203.7 98.9h6.5M203.7 97.2h1.6M203.7 95.6h6.5M23.3 111.9h1.6M23.3 110.2h1.6M23.3 102.1h1.6M23.3 115.1h1.6M23.3 113.5h1.6M23.3 100.5h1.6M42.8 111.9h1.6M42.8 110.2h1.6M42.8 113.5h1.6"/>
<path d="M59.1 111.9h1.6M59.1 110.2h1.6M59.1 102.1h1.6M59.1 115.1h1.6M59.1 113.5h1.6M59.1 100.5h1.6M135.4 108.6v1.6M137.1 100.5h-1.7v1.6M153.3 100.5h14.7M154.9 100.5v3.2M154.9 108.6v1.6M159.8 100.5v3.2"/>
<path d="M159.8 108.6v1.6M185.8 108.6v1.6M187.5 100.5h-1.7v1.6M203.7 100.5h14.6M205.3 100.5v3.2M205.3 108.6v1.6M210.2 100.5v3.2M210.2 108.6v1.6M23.3 123.3h1.6M23.3 124.9h1.6M23.3 136.2h1.6M23.3 126.5h1.6"/>
<path d="M23.3 139.5h1.6M23.3 137.9h1.6M41.2 134.6h3.2M42.8 123.3h1.6M42.8 124.9h1.6M42.8 136.2h1.6M42.8 134.6v4.9h1.6M42.8 137.9h1.6M54.2 136.2h1.6M54.2 139.5h3.2M54.2 134.6h1.6v4.9M54.2 137.9h1.6"/>
<path d="M68.8 124.9h1.6v3.2M68.8 136.2h1.6M68.8 137.9h1.6M72.1 121.6v1.7h-3.3M122.4 133h1.7M122.4 128.1h1.7M127.3 128.1h6.5M130.6 128.1v4.9h-3.3M135.4 139.5v1.6M156.6 133v-1.6h9.7v1.6M156.6 139.5v8.1M161.4 129.8v3.2"/>
<path d="M161.4 139.5v9.7M166.3 137.9v1.6M192.3 133h6.5M202.1 124.6h-4.9v19.8M203.7 137.9v8.1h21.1M205.3 124.6h9.8v11.6M208.6 133h29.2M224.8 133v4.9M234.6 133v11.4M23.3 149.2h1.6M23.3 147.6h1.6M23.3 150.9h1.6"/>
<path d="M23.3 152.5h1.6M41.2 147.6h3.2M42.8 149.2h1.6M42.8 147.6v4.9h1.6M42.8 150.9h1.6M54.2 149.2h1.6M54.2 147.6h1.6v4.9M54.2 150.9h1.6M54.2 152.5h3.2M68.8 149.2h1.6M68.8 147.6h1.6M68.8 157.4h1.6"/>
<path d="M68.8 159h1.6M117.6 149.2h4.8M119.2 149.2v1.7M119.2 155.7v1.7M128.9 149.2h9.8M130.6 149.2v1.7M130.6 155.7v1.7M135.4 147.6v3.3h3.3M137.1 152.5h1.6M137.1 154.1h1.6M138.7 147.6h-1.6v8.1M154.9 149.2h16.3"/>
<path d="M154.9 147.6h16.3M154.9 150.9h1.7v3.2M166.3 146v6.5h-11.4M197.2 149.2v8.2M215.1 142.7v6.5M215.1 155.7v1.7M224.8 141.1v8.1M224.8 154.1v3.3M234.6 149.2v8.2M23.3 162.2h1.6M23.3 163.9h1.6M23.3 165.5h1.6"/>
<path d="M23.3 160.6h1.6M68.8 167.1h1.6M68.8 165.5h1.6"/>
</g>
<g fill="#008000" stroke="#008000" stroke-width=".14">
<circle cx="72.1" cy="84.2" r=".32"/>
<circle cx="72.1" cy="85.9" r=".32"/>
<circle cx="72.1" cy="87.5" r=".32"/>
<circle cx="161.4" cy="149.2" r=".32"/>
<circle cx="246" cy="53.4" r=".32"/>
<circle cx="42.8" cy="149.2" r=".32"/>
<circle cx="42.8" cy="150.9" r=".32"/>
<circle cx="42.8" cy="147.6" r=".32"/>
<circle cx="213.5" cy="51.8" r=".32"/>
<circle cx="211.8" cy="51.8" r=".32"/>
<circle cx="194" cy="51.8" r=".32"/>
<circle cx="213.5" cy="53.4" r=".32"/>
<circle cx="237.8" cy="56.6" r=".32"/>
<circle cx="237.8" cy="42" r=".32"/>
<circle cx="241.1" cy="42" r=".32"/>
<circle cx="156.6" cy="147.6" r=".32"/>
<circle cx="241.1" cy="51.8" r=".32"/>
<circle cx="141.9" cy="72.9" r=".32"/>
<circle cx="55.8" cy="149.2" r=".32"/>
<circle cx="55.8" cy="150.9" r=".32"/>
<circle cx="55.8" cy="152.5" r=".32"/>
<circle cx="55.8" cy="136.2" r=".32"/>
<circle cx="55.8" cy="137.9" r=".32"/>
<circle cx="55.8" cy="139.5" r=".32"/>
<circle cx="137.1" cy="152.5" r=".32"/>
<circle cx="137.1" cy="154.1" r=".32"/>
<circle cx="213.5" cy="69.6" r=".32"/>
<circle cx="213.5" cy="71.2" r=".32"/>
<circle cx="207" cy="74.5" r=".32"/>
<circle cx="200.4" cy="74.5" r=".32"/>
<circle cx="194" cy="74.5" r=".32"/>
<circle cx="187.5" cy="74.5" r=".32"/>
<circle cx="133.8" cy="63.1" r=".32"/>
<circle cx="133.8" cy="66.4" r=".32"/>
<circle cx="119.2" cy="149.2" r=".32"/>
<circle cx="161.4" cy="131.4" r=".32"/>
<circle cx="197.2" cy="133" r=".32"/>
<circle cx="109.4" cy="46.9" r=".32"/>
<circle cx="109.4" cy="56.6" r=".32"/>
<circle cx="138.7" cy="56.6" r=".32"/>
<circle cx="120.8" cy="46.9" r=".32"/>
<circle cx="154.9" cy="100.5" r=".32"/>
<circle cx="159.8" cy="100.5" r=".32"/>
<circle cx="205.3" cy="100.5" r=".32"/>
<circle cx="210.2" cy="100.5" r=".32"/>
<circle cx="130.6" cy="128.1" r=".32"/>
<circle cx="130.6" cy="149.2" r=".32"/>
<circle cx="224.8" cy="146" r=".32"/>
<circle cx="215.1" cy="146" r=".32"/>
<circle cx="224.8" cy="133" r=".32"/>
<circle cx="215.1" cy="133" r=".32"/>
<circle cx="234.6" cy="133" r=".32"/>
<circle cx="42.8" cy="136.2" r=".32"/>
<circle cx="42.8" cy="137.9" r=".32"/>
<circle cx="42.8" cy="134.6" r=".32"/>
</g>
<g font-size="1.9" fill="#808080">
<text x="153.1" y="50.8">U3</text>
<text x="154.7" y="73.9">BQ2057WSN</text>
</g>
<g font-size="1.6" fill="#808080">
<text x="27.4" y="41.6">MY_RIO_A</text>
<text x="237.8" y="40.4">3.3V</text>
<text x="21.5" y="44.8">VCC</text>
<text x="22.5" y="46.4">AI0</text>
<text x="39.5" y="43.6">AO0</text>
<text x="39.5" y="45.2">AO1</text>
<text x="39.5" y="46.9">AGND</text>
<text x="98.8" y="47.4">CHARGER</text>
<text x="15.4" y="52.9">L_MOTOR_1</text>
<text x="22.5" y="48">AI1</text>
<text x="22.5" y="49.6">AI2</text>
<text x="22.5" y="51.3">AI3</text>
<text x="39.5" y="50.1">UART_RX</text>
<text x="39.5" y="53.4">UART_TX</text>
<text x="39.5" y="48.5">GND</text>
<text x="39.5" y="51.7">GND</text>
<text x="211.8" y="48.5">3.3V</text>
<text x="218.3" y="49.9">U5</text>
<text x="240.1" y="49.3" transform="rotate(-90 240.1 49.3)">R15</text>
<text x="243.2" y="49.3" transform="rotate(-90 243.2 49.3)">4.7K</text>
<text x="245" y="49.3" transform="rotate(-90 245 49.3)">R16</text>
<text x="248.1" y="49.3" transform="rotate(-90 248.1 49.3)">4.7K</text>
<text x="250.8" y="53.4">SCL</text>
<text x="250.8" y="51.7">SDA</text>
<text x="15.1" y="57.8">R_MOTOR_1</text>
<text x="15.1" y="59.4">R_MOTOR_2</text>
<text x="15.4" y="54.5">L_MOTOR_2</text>
<text x="16.3" y="56.1">ADDR_LED</text>
<text x="39.5" y="56.6">ENCODER_2A</text>
<text x="39.5" y="59.9">ENCODER_2B</text>
<text x="39.5" y="55">GND</text>
<text x="39.5" y="58.2">GND</text>
<text x="122.4" y="55" transform="rotate(-90 122.4 55)">Q1</text>
<text x="124.1" y="55" transform="rotate(-90 124.1 55)">FZT788B</text>
<text x="8.1" y="65.9">ULTRASONIC_2_TRIG</text>
<text x="8.1" y="61">ULTRASONIC_1_TRIG</text>
<text x="14" y="62.6">ENCODER_1B</text>
<text x="14" y="64.3">ENCODER_1A</text>
<text x="39.5" y="61.5">GND</text>
<text x="39.5" y="64.7">GND</text>
<text x="39.5" y="63.1">ULTRASONIC_ECHO</text>
<text x="173.5" y="64.4" transform="rotate(-90 173.5 64.4)">BATT_CHARGING</text>
<text x="182.8" y="64.5">10uF</text>
<text x="183.5" y="61.3">C10</text>
<text x="188.9" y="64.5">0.1uF</text>
<text x="190" y="61.3">C12</text>
<text x="195.4" y="64.5">0.1uF</text>
<text x="196.5" y="61.3">C13</text>
<text x="202.3" y="64.5">10nF</text>
<text x="203" y="61.3">C16</text>
<text x="208.4" y="64.5">0.1uF</text>
<text x="209.5" y="61.3">C15</text>
<text x="244.3" y="63.1">3.3V</text>
<text x="254.1" y="63.1">3.3V</text>
<text x="17.5" y="67.5">SERVO_1</text>
<text x="17.5" y="69.1">SERVO_2</text>
<text x="21.6" y="70.8">3.3V</text>
<text x="39.5" y="68">SCL</text>
<text x="39.5" y="69.6">SDA</text>
<text x="39.5" y="66.4">GND</text>
<text x="107.8" y="68.8">GND</text>
<text x="123.6" y="66.9">V_BATT</text>
<text x="255.7" y="69.4">ADDR_SET_A/G</text>
<text x="170.2" y="72.1" transform="rotate(-90 170.2 72.1)">R8</text>
<text x="173.3" y="72.1" transform="rotate(-90 173.3 72.1)">2k</text>
<text x="218.3" y="74.3">LSM9DS1</text>
<text x="242.7" y="76.1">GND</text>
<text x="252.5" y="76.1">GND</text>
<text x="16" y="83.8">UART_TX</text>
<text x="34.1" y="83.8">MOTOR1_+</text>
<text x="56.6" y="83.8">AI0</text>
<text x="62.9" y="80.5">ANALOG_IN</text>
<text x="98.1" y="82.6">2C_BATTERY_CHARGER</text>
<text x="140.3" y="78.6">GND</text>
<text x="169.6" y="78.6">GND</text>
<text x="185.8" y="79.4">GND</text>
<text x="236.1" y="79.1">ADDR_SET_MAG</text>
<text x="15.8" y="85.4">UART_RX</text>
<text x="19.7" y="88.6">GND</text>
<text x="19.9" y="87">VCC</text>
<text x="34.5" y="85.4">MOTOR1_-</text>
<text x="44.1" y="87.5">MOTOR1</text>
<text x="56.6" y="85.4">AI1</text>
<text x="56.6" y="87">AI2</text>
<text x="56.6" y="88.6">AI3</text>
<text x="73.7" y="87.5">AGND</text>
<text x="262.2" y="84.2">9DOF SENSOR</text>
<text x="27.1" y="90.8">UART</text>
<text x="159.8" y="95.6">MOTOR1_+</text>
<text x="210.2" y="95.6">MOTOR2_+</text>
<text x="19.7" y="100">GND</text>
<text x="19.9" y="98.4">VCC</text>
<text x="20.4" y="101.6">1_A</text>
<text x="34.1" y="98.4">MOTOR2_+</text>
<text x="34.1" y="100">MOTOR2_+</text>
<text x="55.7" y="101.6">VCC</text>
<text x="55.7" y="98.4">SDA</text>
<text x="55.9" y="100">SCL</text>
<text x="125.9" y="100">L_MOTOR_1</text>
<text x="125.9" y="98.4">L_MOTOR_2</text>
<text x="159.8" y="98.9">MOTOR1_-</text>
<text x="167.9" y="100.5">V_MOTOR</text>
<text x="176" y="100">R_MOTOR_1</text>
<text x="176" y="98.4">R_MOTOR_2</text>
<text x="210.2" y="98.9">MOTOR2_-</text>
<text x="218.3" y="100.5">V_MOTOR</text>
<text x="20.4" y="103.3">1_B</text>
<text x="22.5" y="105.4">ENCODER1</text>
<text x="44.1" y="102.1">MOTOR2</text>
<text x="55.5" y="103.3">GND</text>
<text x="60.5" y="105.4">VL53L0X</text>
<text x="134.5" y="107.8" transform="rotate(-90 134.5 107.8)">R1</text>
<text x="137.6" y="107.8" transform="rotate(-90 137.6 107.8)">30K</text>
<text x="184.9" y="107.8" transform="rotate(-90 184.9 107.8)">R2</text>
<text x="187.9" y="107.8" transform="rotate(-90 187.9 107.8)">30K</text>
<text x="19.7" y="113">GND</text>
<text x="19.9" y="111.4">VCC</text>
<text x="34.2" y="113">ADDR_LED</text>
<text x="35" y="111.4">VCC_REG</text>
<text x="55.7" y="111.4">SDA</text>
<text x="55.9" y="113">SCL</text>
<text x="20.4" y="114.6">2_A</text>
<text x="20.4" y="116.3">2_B</text>
<text x="22.5" y="118.4">ENCODER2</text>
<text x="39.2" y="114.6">GND</text>
<text x="42.3" y="116.8">ADDR_LED</text>
<text x="54" y="118.4">I2C_BREAK_OUT</text>
<text x="55.5" y="116.3">GND</text>
<text x="55.7" y="114.6">VCC</text>
<text x="71.4" y="119.3">V_BATT</text>
<text x="221.6" y="116.7">MOTOR DRIVER</text>
<text x="15.9" y="124.4">SERVO_1</text>
<text x="39.6" y="124.4">AO0</text>
<text x="62.3" y="121.1">BATTERY</text>
<text x="202.6" y="123.5">D4</text>
<text x="15.5" y="126">VCC_REG</text>
<text x="19.7" y="127.6">GND</text>
<text x="24.9" y="129.8">SERVO1</text>
<text x="39.6" y="126">AO1</text>
<text x="39.9" y="128.1">ANALOG_OUT</text>
<text x="68.8" y="131.4">GND</text>
<text x="104.9" y="129.3">ULTRASONIC_1_ECHO</text>
<text x="127.3" y="127.8">D1</text>
<text x="133.8" y="128.1">ULTRASONIC_ECHO</text>
<text x="161.4" y="129.7">V_BATT</text>
<text x="201.3" y="127">1N4002</text>
<text x="202.8" y="130.8">IC1</text>
<text x="15.9" y="137.4">SERVO_2</text>
<text x="33.4" y="135.8">VCC_REG</text>
<text x="46.7" y="132.5">5VBUS</text>
<text x="62.3" y="134.1">EMER_SWITCH</text>
<text x="70.4" y="136.2">V_BATT</text>
<text x="70.4" y="137.9">V_MOTOR</text>
<text x="104.9" y="134.1">ULTRASONIC_2_ECHO</text>
<text x="127.3" y="132.7">D2</text>
<text x="168.6" y="137.5" transform="rotate(-90 168.6 137.5)">LOW_BATT</text>
<text x="170" y="137.5" transform="rotate(-90 170 137.5)">RED</text>
<text x="186.4" y="134.1">V_BATT</text>
<text x="215.9" y="138">R9</text>
<text x="237.8" y="133">VCC_REG</text>
<text x="15.5" y="139">VCC_REG</text>
<text x="19.7" y="140.6">GND</text>
<text x="24.9" y="142.8">SERVO2</text>
<text x="57.4" y="139.5">GND</text>
<text x="135.4" y="139.5">V_BATT</text>
<text x="155.6" y="138.7" transform="rotate(-90 155.6 138.7)">R11</text>
<text x="158.7" y="138.7" transform="rotate(-90 158.7 138.7)">4.7k</text>
<text x="160.5" y="138.7" transform="rotate(-90 160.5 138.7)">R10</text>
<text x="163.6" y="138.7" transform="rotate(-90 163.6 138.7)">4.7k</text>
<text x="215.7" y="139.8">240Ω</text>
<text x="225.8" y="138.4">D5</text>
<text x="225.9" y="139.9">1N4002</text>
<text x="19.9" y="148.8">VCC</text>
<text x="37.9" y="148.8">3.3V</text>
<text x="46.7" y="145.5">3V3BUS</text>
<text x="62.3" y="145.5">MY_RIO_POWER</text>
<text x="70.4" y="147.6">MY_RIO_VCC</text>
<text x="123.3" y="148.3">R3</text>
<text x="134.5" y="146.8" transform="rotate(-90 134.5 146.8)">R4</text>
<text x="137.6" y="146.8" transform="rotate(-90 137.6 146.8)">180</text>
<text x="141.9" y="145.8">U4</text>
<text x="165.4" y="145.2" transform="rotate(-90 165.4 145.2)">R5</text>
<text x="167.9" y="149.2">SCL</text>
<text x="167.9" y="147.6">SDA</text>
<text x="168.4" y="145.2" transform="rotate(-90 168.4 145.2)">1K</text>
<text x="198.7" y="147.1">0.1uF</text>
<text x="198.7" y="145.6">C7</text>
<text x="236.9" y="147.1">1uF</text>
<text x="236.9" y="145.6">C8</text>
<text x="5.7" y="152">ULTRASONIC_1_ECHO</text>
<text x="6.5" y="150.4">ULTRASONIC_1_TRIG</text>
<text x="19.7" y="153.6">GND</text>
<text x="23.9" y="155.8">VL53L0X1</text>
<text x="57.4" y="152.5">GND</text>
<text x="62.3" y="155.3">MY_RIO_SWITCH</text>
<text x="68.8" y="152.5">GND</text>
<text x="111.6" y="150.4">V_BATT</text>
<text x="120.2" y="155.5">10nF</text>
<text x="120.2" y="152.3">C6</text>
<text x="123.3" y="151.4">1k</text>
<text x="131.5" y="155.5">1uF</text>
<text x="131.5" y="152.3">C3</text>
<text x="215" y="151">R12</text>
<text x="215.7" y="152.8">720Ω</text>
<text x="226.6" y="152.3">10uF</text>
<text x="226.8" y="150.6">C9</text>
<text x="19.9" y="161.8">VCC</text>
<text x="70.4" y="157.4">V_BATT</text>
<text x="70.4" y="159">MY_RIO_VCC</text>
<text x="117.6" y="160.6">GND</text>
<text x="128.9" y="160.6">GND</text>
<text x="135.4" y="159">GND</text>
<text x="141.9" y="157">MAX1704X</text>
<text x="154.9" y="157.4">GND</text>
<text x="195.6" y="160.6">GND</text>
<text x="213.5" y="160.6">GND</text>
<text x="223.2" y="160.6">GND</text>
<text x="233" y="160.6">GND</text>
<text x="5.7" y="165">ULTRASONIC_2_ECHO</text>
<text x="6.5" y="163.4">ULTRASONIC_2_TRIG</text>
<text x="19.7" y="166.6">GND</text>
<text x="62.3" y="163.4">CHARGER</text>
<text x="70.4" y="167.1">GND</text>
<text x="70.4" y="165.5">CHARGER</text>
<text x="158.2" y="163.9">BATTERY_MONITOR</text>
<text x="236.2" y="163.9">5V REGULATOR 500MA</text>
<text x="23.9" y="168.8">VL53L0X2</text>
</g>
<g font-size="1.4" fill="#808080">
<text x="29.2" y="43.4">1</text>
<text x="29.2" y="45">3</text>
<text x="29.2" y="46.6">5</text>
<text x="34.5" y="43.4">2</text>
<text x="34.5" y="45">4</text>
<text x="34.5" y="46.6">6</text>
<text x="28.4" y="53.1">13</text>
<text x="28.5" y="51.5">11</text>
<text x="29.2" y="48.3">7</text>
<text x="29.2" y="49.9">9</text>
<text x="34.5" y="48.3">8</text>
<text x="34.5" y="49.9">10</text>
<text x="34.5" y="51.5">12</text>
<text x="34.5" y="53.1">14</text>
<text x="215.3" y="51.5">22*2</text>
<text x="216" y="53.1">1*2</text>
<text x="219.8" y="52.2">VDD</text>
<text x="219.8" y="53.9">VDDIO</text>
<text x="224.2" y="52.2">SDA/SDI/SDO</text>
<text x="227.2" y="53.9">SCL/SPC</text>
<text x="234.8" y="53.1">2</text>
<text x="234.8" y="51.5">4</text>
<text x="28.4" y="54.8">15</text>
<text x="28.4" y="56.4">17</text>
<text x="28.4" y="58">19</text>
<text x="28.4" y="59.6">21</text>
<text x="34.5" y="54.8">16</text>
<text x="34.5" y="56.4">18</text>
<text x="34.5" y="58">20</text>
<text x="34.5" y="59.6">22</text>
<text x="146.2" y="56.4">3</text>
<text x="146.2" y="59.6">4</text>
<text x="149.9" y="57.1">VCC</text>
<text x="159.9" y="58.7">STAT</text>
<text x="161.2" y="57.1">CC</text>
<text x="166.2" y="56.4">7</text>
<text x="166.2" y="58">5</text>
<text x="216.6" y="58">24</text>
<text x="216.6" y="56.4">21</text>
<text x="219.8" y="58.7">C1</text>
<text x="219.8" y="57.1">CAP</text>
<text x="227" y="55.5">SDO_A/G</text>
<text x="228.1" y="57.1">CS_A/G</text>
<text x="228.2" y="58.7">SDO_M</text>
<text x="234.8" y="59.6">8</text>
<text x="234.8" y="56.4">7</text>
<text x="234.8" y="58">6</text>
<text x="234.8" y="54.8">5</text>
<text x="28.4" y="61.3">23</text>
<text x="28.4" y="62.9">25</text>
<text x="28.4" y="64.5">27</text>
<text x="34.5" y="61.3">24</text>
<text x="34.5" y="62.9">26</text>
<text x="34.5" y="64.5">28</text>
<text x="146.2" y="61.3">1</text>
<text x="146.2" y="62.9">2</text>
<text x="146.2" y="64.5">8</text>
<text x="149.9" y="60.4">TS</text>
<text x="149.9" y="62">SNS</text>
<text x="149.9" y="63.6">BAT</text>
<text x="149.9" y="65.2">COMP</text>
<text x="227" y="63.6">INT1_A/G</text>
<text x="227" y="65.2">INT2_A/G</text>
<text x="229.3" y="60.4">CS_M</text>
<text x="234.8" y="62.9">11</text>
<text x="234.8" y="64.5">12</text>
<text x="28.4" y="66.1">29</text>
<text x="28.4" y="67.8">31</text>
<text x="28.4" y="69.4">33</text>
<text x="34.5" y="66.1">30</text>
<text x="34.5" y="67.8">32</text>
<text x="34.5" y="69.4">34</text>
<text x="146.2" y="67.8">6</text>
<text x="149.9" y="68.5">VSS</text>
<text x="215.3" y="71">19*2</text>
<text x="215.3" y="69.4">14*5</text>
<text x="219.8" y="71.7">GND</text>
<text x="219.8" y="70.1">RES</text>
<text x="227.1" y="66.9">DEN_A/G</text>
<text x="227.3" y="70.1">DRDY_M</text>
<text x="229" y="71.7">INT_M</text>
<text x="234.8" y="66.1">13</text>
<text x="234.8" y="71">10</text>
<text x="234.8" y="69.4">9</text>
<text x="25.9" y="82.4">1</text>
<text x="45.4" y="82.4">1</text>
<text x="61.7" y="82.4">1</text>
<text x="68.7" y="82.4">2</text>
<text x="25.9" y="84">2</text>
<text x="25.9" y="85.6">3</text>
<text x="25.9" y="87.3">4</text>
<text x="45.4" y="84">2</text>
<text x="61.7" y="84">3</text>
<text x="61.7" y="85.6">5</text>
<text x="61.7" y="87.3">7</text>
<text x="68.7" y="84">4</text>
<text x="68.7" y="85.6">6</text>
<text x="68.7" y="87.3">8</text>
<text x="136.4" y="95.4">1*6</text>
<text x="151.9" y="95.4">8</text>
<text x="186.8" y="95.4">1*6</text>
<text x="202.3" y="95.4">8</text>
<text x="25.9" y="97">1</text>
<text x="25.9" y="98.6">2</text>
<text x="25.9" y="100.3">3</text>
<text x="25.9" y="101.9">4</text>
<text x="45.4" y="97">1</text>
<text x="45.4" y="98.6">2</text>
<text x="61.7" y="97">1</text>
<text x="61.7" y="98.6">2</text>
<text x="61.7" y="100.3">3</text>
<text x="61.7" y="101.9">4</text>
<text x="137.7" y="97">2</text>
<text x="137.7" y="98.6">3</text>
<text x="137.7" y="100.3">4</text>
<text x="140.2" y="96.1">GND</text>
<text x="140.2" y="97.7">IN2</text>
<text x="140.2" y="99.4">IN1</text>
<text x="140.2" y="101">ILIM</text>
<text x="146.2" y="97.7">PGND</text>
<text x="146.5" y="99.4">OUT1</text>
<text x="146.5" y="96.1">OUT2</text>
<text x="148.1" y="101">VM</text>
<text x="151.9" y="100.3">5</text>
<text x="151.9" y="98.6">6</text>
<text x="151.9" y="97">7</text>
<text x="188.1" y="97">2</text>
<text x="188.1" y="98.6">3</text>
<text x="188.1" y="100.3">4</text>
<text x="190.6" y="96.1">GND</text>
<text x="190.6" y="97.7">IN2</text>
<text x="190.6" y="99.4">IN1</text>
<text x="190.6" y="101">ILIM</text>
<text x="196.6" y="97.7">PGND</text>
<text x="196.9" y="99.4">OUT1</text>
<text x="196.9" y="96.1">OUT2</text>
<text x="198.5" y="101">VM</text>
<text x="202.3" y="100.3">5</text>
<text x="202.3" y="98.6">6</text>
<text x="202.3" y="97">7</text>
<text x="25.9" y="110">1</text>
<text x="25.9" y="111.6">2</text>
<text x="25.9" y="113.3">3</text>
<text x="45.4" y="110">1</text>
<text x="45.4" y="111.6">2</text>
<text x="45.4" y="113.3">3</text>
<text x="61.7" y="110">1</text>
<text x="61.7" y="111.6">2</text>
<text x="61.7" y="113.3">3</text>
<text x="25.9" y="114.9">4</text>
<text x="61.7" y="114.9">4</text>
<text x="25.9" y="123">1</text>
<text x="25.9" y="124.6">2</text>
<text x="45.4" y="123">1</text>
<text x="45.4" y="124.6">2</text>
<text x="67" y="124.6">1</text>
<text x="67" y="123">2</text>
<text x="25.9" y="126.3">3</text>
<text x="25.9" y="136">1</text>
<text x="25.9" y="137.6">2</text>
<text x="45.4" y="134.4">1</text>
<text x="45.4" y="136">3</text>
<text x="45.4" y="137.6">5</text>
<text x="52.4" y="134.4">2</text>
<text x="52.4" y="136">4</text>
<text x="52.4" y="137.6">6</text>
<text x="67" y="137.6">1</text>
<text x="67" y="136">2</text>
<text x="200.9" y="133.4">IN</text>
<text x="202.4" y="135.8">ADJ</text>
<text x="203.8" y="133.4">OUT</text>
<text x="25.9" y="139.3">3</text>
<text x="45.4" y="139.3">7</text>
<text x="52.4" y="139.3">8</text>
<text x="25.9" y="147.4">1</text>
<text x="25.9" y="149">2</text>
<text x="45.4" y="147.4">1</text>
<text x="45.4" y="149">3</text>
<text x="52.4" y="147.4">2</text>
<text x="52.4" y="149">4</text>
<text x="67" y="149">1</text>
<text x="67" y="147.4">2</text>
<text x="139.7" y="147.4">1</text>
<text x="139.7" y="149">2</text>
<text x="143.4" y="148.1">CTG</text>
<text x="143.4" y="149.7">CELL SCL</text>
<text x="147.4" y="148.1">SDA</text>
<text x="153.2" y="149">7</text>
<text x="153.2" y="147.4">8</text>
<text x="25.9" y="150.6">3</text>
<text x="25.9" y="152.3">4</text>
<text x="45.4" y="150.6">5</text>
<text x="45.4" y="152.3">7</text>
<text x="52.4" y="150.6">6</text>
<text x="52.4" y="152.3">8</text>
<text x="138.6" y="153.9">EP</text>
<text x="139.7" y="150.6">3</text>
<text x="139.7" y="152.3">4</text>
<text x="143.4" y="151.4">VDD</text>
<text x="143.4" y="153">GND</text>
<text x="143.4" y="154.6">GND</text>
<text x="147.4" y="151.4">QST</text>
<text x="147.8" y="153">ALT</text>
<text x="153.2" y="152.3">5</text>
<text x="153.2" y="150.6">6</text>
<text x="25.9" y="160.4">1</text>
<text x="67" y="158.8">1</text>
<text x="67" y="157.1">2</text>
<text x="25.9" y="162">2</text>
<text x="25.9" y="163.6">3</text>
<text x="25.9" y="165.3">4</text>
<text x="67" y="166.9">1</text>
<text x="67" y="165.3">2</text>
</g>
<g font-size="1.1" fill="#808080">
<text x="138.7" y="89.1">U2</text>
<text x="189.1" y="89.1">U1</text>
<text x="133" y="97.2" transform="rotate(-90 133 97.2)">GND</text>
<text x="158.2" y="98.2" transform="rotate(-90 158.2 98.2)">GND</text>
<text x="183.4" y="97.2" transform="rotate(-90 183.4 97.2)">GND</text>
<text x="208.6" y="98.2" transform="rotate(-90 208.6 98.2)">GND</text>
<text x="134.5" y="113.5">GND</text>
<text x="138.7" y="108.6">DRV8871</text>
<text x="154" y="113.5">GND</text>
<text x="158.8" y="113.5">GND</text>
<text x="184.9" y="113.5">GND</text>
<text x="189.1" y="108.6">DRV8871</text>
<text x="204.4" y="113.5">GND</text>
<text x="209.2" y="113.5">GND</text>
</g>
<g font-size="1.1" fill="#800000">
<text x="140.3" y="93.4">PWM Motor Driver)</text>
<text x="141.2" y="92.2">DRV8871 (3.6A</text>
<text x="190.7" y="93.4">PWM Motor Driver)</text>
<text x="191.6" y="92.2">DRV8871 (3.6A</text>
<text x="140.7" y="106.2">Temp: -40~125°C</text>
<text x="140.9" y="105">fPWM: 0-100kHz</text>
<text x="142" y="103.7">VM: 6.5-45V</text>
<text x="191.1" y="106.2">Temp: -40~125°C</text>
<text x="191.3" y="105">fPWM: 0-100kHz</text>
<text x="192.4" y="103.7">VM: 6.5-45V</text>
</g>
</svg>
